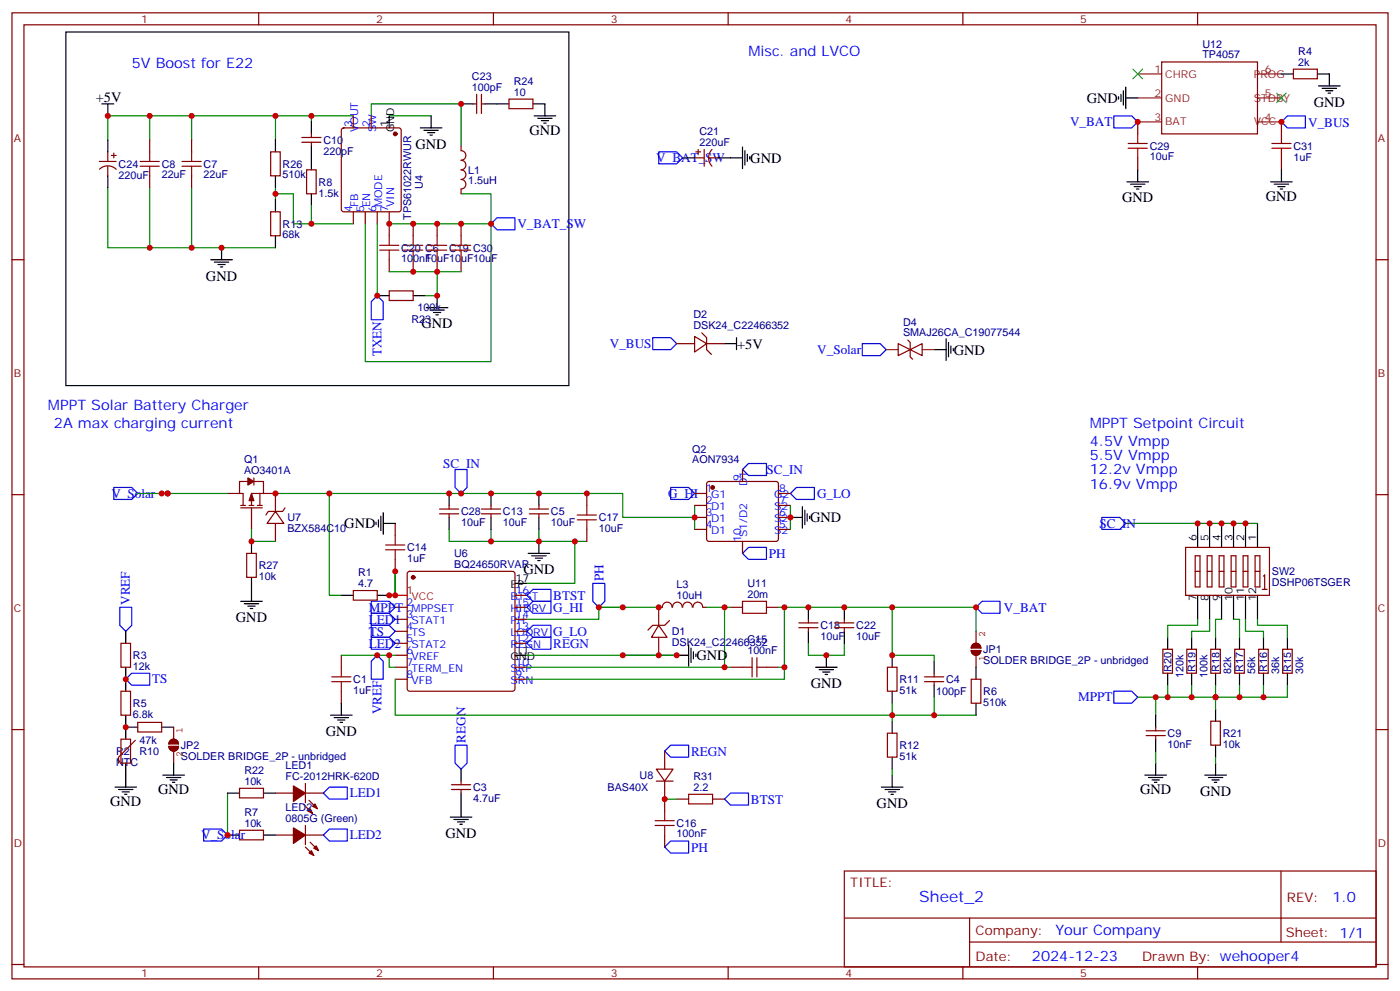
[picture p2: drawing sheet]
<svg xmlns="http://www.w3.org/2000/svg" width="412mm" height="292mm" viewBox="0 0 412 292" stroke-linecap="round" stroke-linejoin="round" font-family="sans-serif">
<g fill="none" stroke="#870000" stroke-width=".35">
<path d="M3.5 3.8h405.4v284.3h-405.4zM7.1 7.3h398.2v277.3h-398.2zM76.2 3.8v3.5M145.3 3.8v3.5M214.5 3.8v3.5M283.6 3.8v3.5M342.2 18.2h28.2v21.2h-28.2zM352.8 3.8v3.5M91.7 39.4v1.1M100.8 37.8l.4-.2h16.3l.5 .2 .2 .5v23.3l-.3 .5-.4 .2h-16.3l-.5-.2-.2-.5v-23.3zM104.1 34.1v3.5M109.4 34.1v3.5"/>
<path d="M139.3 30.6h1.1M140.4 27.8v5.6M141.8 27.8v5.6M141.8 30.6h1.1M149.9 29.2h7.1v2.8h-7.1zM335.1 35.9v3.5M377.5 35.9v3.5M381 20.4h7.1v2.8h-7.1zM29.3 47.5h4.9M29.3 49.8a3.5 3.5 0 0 1 4.9 0M31.7 44.7v2.8M31.7 48.9v2.9"/>
<path d="M32.8 45.8h1.4M33.5 45v1.5M44.1 41.2v3.5M44.1 51.8v3.5M56.4 41.2v3.5M56.4 51.8v3.5M79.7 44.7h2.8v7.1h-2.8zM88.9 41.9h5.6M88.9 40.5h5.6M90.3 50h2.8v7h-2.8zM91.7 41.9v1M135.8 42.9v1.4a1.41 1.41 0 0 1 1.4 1.5 1.41 1.41 0 0 1-1.4 1.4 1.41 1.41 0 0 1 1.4 1.4 1.41 1.41 0 0 1-1.4 1.4 1.41 1.41 0 0 1 1.4 1.4 1.41 1.41 0 0 1-1.4 1.4 1.41 1.41 0 0 1 1.4 1.4 1.41 1.41 0 0 1-1.4 1.4v1.4"/>
<path d="M204.6 46.5h2.8M205 44.7h1.4M205.7 44v1.4M207.4 44v4.9M208.8 46.5h2.9M209.7 44a3.5 3.5 0 0 0 0 4.9M335.1 46.5v3.5M377.5 46.5v3.5M3.5 76.4h3.6M79.7 62.3h2.8v7.1h-2.8zM104.1 62.3v3.6M107.6 62.3v3.6"/>
<path d="M111.1 62.3v3.6M114.7 62.3v7.1M114.7 76.4v3.6M121.7 65.9v3.5M121.7 76.4v3.6M128.8 65.9v3.5M128.8 76.4v3.6M135.8 65.9v3.5M135.8 76.4v3.6M405.3 76.4h3.6M114.7 85.6h7v2.8h-7zM204.6 99l3.5 2.1-3.5 2.5z"/>
<path d="M206.7 98l1.4 1.4v3.5l1.4 1.4M199.3 101.1h5.3M208.1 101.1h5.3M264.6 101.1l3.5 1.8-3.5 1.8zM267.4 100.1l.7 .7v4.2l.7 .7M268.1 102.9l3.5-1.8v3.6zM218.7 138.2v3.5M3.5 145.6h3.6M67 145.2h3.6M70.9 149.5h6.4M70.9 148.8h1.4M73 141.7h-2.4v3.5h1v3.6"/>
<path d="M73.4 148.8h1.4M74.1 149.5v6.3M74.8 141.7h2.8v3.5M74.8 140.7v2.1M75.8 148.8h1.5M76.6 145.2v3.6M77.6 145.2h-3.5v3.6M77.6 145.2h3.5v5.3M81.1 150.5l2.5 3.6h-4.9zM81.1 154.1v5.2M84 149.5l-.7 1h-4.3l-.7 1.1M116.4 154.1v3.5"/>
<path d="M129.5 151.2h5.6M129.5 149.8h5.6M132.3 148.8v1M132.3 151.2v1.1M141.8 151.2h5.7M141.8 149.8h5.7M144.6 148.8v1M144.6 151.2v1.1M155.9 151.2h5.7M155.9 149.8h5.7M158.7 148.8v1M158.7 151.2v1.1"/>
<path d="M172.9 145.2v3.6M172.9 155.8v3.5M204.6 148.8h3.5M204.6 145.2h3.5M204.6 152.3h3.5M204.6 155.8h3.5M208.4 141.9l.4-.2h19.8l.5 .2 .2 .5v16.2l-.2 .5-.5 .2h-19.8l-.5-.2-.2-.5v-16.2zM218.7 159.3v3.6M229.3 148.8h3.5M229.3 145.2h3.5M229.3 152.3h3.5M229.3 155.8h3.5"/>
<path d="M405.3 145.6h3.6M72.7 162.9h2.8v7h-2.8zM104.1 173.8h7v2.8h-7zM116.4 178.8h3.5M116.4 164.6v3.6M120.2 168.4l.4-.2h30.4l.5 .2 .2 .5v33.8l-.2 .5-.5 .2h-30.4l-.4-.2-.3-.5v-33.8zM151.7 178.8h3.5M151.7 175.2h3.5M195.1 178.8h-1.1v5.2M195.1 178.7a1.41 1.41 0 0 1 1.4-1.5 1.41 1.41 0 0 1 1.4 1.5M198.1 178.7a1.41 1.41 0 0 1 1.4-1.5 1.41 1.41 0 0 1 1.4 1.5M201.1 178.7a1.41 1.41 0 0 1 1.4-1.5 1.41 1.41 0 0 1 1.4 1.5"/>
<path d="M204.2 178.7a1.41 1.41 0 0 1 1.4-1.5 1.41 1.41 0 0 1 1.4 1.5M207.1 178.8h1M215.2 178.8h3.5M225.8 178.8h3.5M349.2 161.1h24.7v14.1h-24.7zM352.1 163.6h1.4v9.2h-1.4zM352.1 168.2h1.4M355.6 163.6h1.4v9.2h-1.4zM355.6 168.2h1.4M359.1 163.6h1.4v9.2h-1.4zM359.1 168.2h1.4M362.7 163.6h1.4v9.2h-1.4z"/>
<path d="M362.7 168.2h1.4M366.2 163.6h1.4v9.2h-1.4zM366.2 168.2h1.4M369.7 163.6h1.4v9.2h-1.4zM369.7 168.2h1.4M371.8 173.5h1.4M372.2 169.6l.3-.4v4.3M35.6 189.3h2.9v7.1h-2.9zM100.5 192.9v3.5M116.4 182.3h3.5M116.4 185.8h3.5M116.4 189.3h3.5"/>
<path d="M116.4 192.9h3.5M116.4 196.4h3.5M116.4 199.9h3.5M151.7 182.3h3.5M151.7 185.8h3.5M151.7 189.3h3.5M151.7 196.4h3.5M151.7 199.9h3.5M194 184l2.5 3.6h-4.6zM194 187.6v5.3M197.2 182.6l-1.4 1.4h-3.5l-1.4 1.5M215.2 196.4h3.5"/>
<path d="M225.8 196.4h3.5M235.3 184.7h5.6M235.3 183.3h5.6M238.1 182.3v1M238.1 184.7v1.1M245.9 184.7h5.6M245.9 183.3h5.6M248.7 182.3v1M248.7 184.7v1.1M261.4 196.4h2.8v7h-2.8zM272.3 199.2h5.7M275.2 198.2v1"/>
<path d="M286.1 199.9h2.8v7.1h-2.8zM342.5 191.1h2.9v7.1h-2.9zM349.6 191.1h2.8v7.1h-2.8zM356.7 191.1h2.8v7.1h-2.8zM363.7 191.1h2.8v7.1h-2.8zM370.8 191.1h2.8v7.1h-2.8zM377.8 191.1h2.8v7.1h-2.8zM3.5 214.7h3.6M35.6 217.6h2.9v7h-2.9zM35.6 203.4h2.9v7.1h-2.9zM39.9 217.9l-5 4.9v1.8M40.6 212.6h7v2.8h-7z"/>
<path d="M100.5 203.4v3.6M261.4 215.8h2.8v7h-2.8zM272.3 200.6h5.7M275.2 200.6v1.1M337.6 216.5h5.7M337.6 215.1h5.7M340.4 214v1.1M340.4 216.5v1.1M356.7 212.3h2.8v7h-2.8zM405.3 214.7h3.6M70.6 232h7v2.8h-7zM81.1 233.4h5.3"/>
<path d="M89.6 237l2.5 2.4M90 233.4h5.2M90 230.6v5.7M91 235.5l2.5 2.5M133 232.4h5.6M133 231h5.6M135.8 229.9v1.1M135.8 232.4v1M193.3 226.4h5l-2.5 3.5zM193.3 229.9h5M195.8 221.1v5.3M195.8 229.9v8.8"/>
<path d="M199.3 235.2h3.5M209.9 235.2h3.5M70.6 244.4h7v2.8h-7zM81.1 245.8h5.3M90 243v5.6M90 245.8h5.2M90 249.3l2.4 2.5M91.4 247.9l2.4 2.5M195.8 245.8v3.5M248.7 256.4h156.6v28.2h-156.6zM377.3 256.4v20.9M248.7 270.2h156.5"/>
<path d="M285.6 277.3h119.6M285.6 270.2v14.1M3.5 283.9h3.6M76.2 284.6v3.5M145.3 284.6v3.5M214.5 284.6v3.5M283.6 284.6v3.5M352.8 284.6v3.5M405.3 283.9h3.6"/>
</g>
<g fill="none" stroke="#000" stroke-width=".35">
<path d="M19.4 9.4h148.2v104.1h-148.2zM30 30.6h3.5M31.7 30.6v3.5M91.7 35.9v3.5M114.7 34.1v3.5M123.8 37.6h6.4M124.9 38.3h4.2M125.9 39.1h2.2M126.6 39.8h.8M127 34.1v3.5M135.8 30.6h3.5M142.9 30.6h7"/>
<path d="M157 30.6h3.5v3.5M157.3 34.1h6.4M158.4 34.8h4.2M159.5 35.5h2.1M160.2 36.2h.7M329.5 28.5v.7M330.2 27.8v2.1M330.9 26.7v4.2M331.6 28.8h3.5M331.6 25.6v6.4M377.5 21.8h3.5M388.1 21.8h3.5v3.5"/>
<path d="M388.4 25.3h6.4M389.5 26h4.2M390.5 26.7h2.1M391.2 27.4h.7M31.7 41.2v3.5M31.7 51.8v3.5M81.1 41.2v3.5M81.1 51.8v3.5M81.1 58.8v3.5M91.7 42.9v7.1M91.7 57v3.6M201.1 46.5h3.5"/>
<path d="M211.7 46.5h7M218.7 43.3v6.3M219.4 44.3v4.3M220.1 45.4v2.1M220.8 46.1v.7M332 53.5h6.3M333 54.2h4.3M334.1 54.9h2.1M334.8 55.6h.7M335.1 50v3.5M374.3 53.5h6.3M375.4 54.2h4.2"/>
<path d="M376.4 54.9h2.1M377.1 55.6h.7M377.5 50v3.5M62.1 76.4h6.3M63.1 77.2h4.3M64.2 77.9h2.1M64.9 78.6h.7M65.3 72.9v3.5M81.1 69.4v3.5M111.1 87h3.6M121.7 87h3.5M125.6 90.6h6.3"/>
<path d="M126.6 91.3h4.3M127.7 92h2.1M128.4 92.7h.7M128.8 87v3.6M217 99.4v3.5M278.7 99.7v6.4M213.4 101.1h3.6M275.2 102.9h3.5M279.4 100.8v4.2M280.1 101.8v2.2M280.8 102.6v.7M74.1 159.3v3.6"/>
<path d="M110.8 153.7v.7M111.5 153v2.1M112.2 151.9v4.3M112.9 154.1h3.5M112.9 150.9v6.3M132.3 145.2v3.6M132.3 152.3v3.5M144.6 145.2v3.6M144.6 152.3v3.5M158.7 145.2v3.6M158.7 152.3v3.5M158.7 159.3v3.6"/>
<path d="M232.8 152.3h3.6M236.4 149.1v6.4M237.1 150.2v4.2M237.8 151.2v2.2M238.5 151.9v.7M352.8 154.1v7M356.3 154.1v7M359.8 154.1v7M363.4 154.1v7M366.9 154.1v7M370.4 154.1v7M70.9 177h6.4"/>
<path d="M72 177.7h4.2M73 178.4h2.1M73.7 179.1h.7M74.1 169.9v7.1M100.5 175.2h3.6M111.1 175.2h3.6M151.7 171.7h3.5M155.6 162.9h6.3M156.6 163.6h4.3M157.7 164.3h2.1M158.4 165h.7M238.1 178.8v3.5"/>
<path d="M248.7 178.8v3.5M352.8 175.2v7.1M356.3 175.2v7.1M359.8 175.2v7.1M363.4 175.2v7.1M366.9 175.2v7.1M370.4 175.2v7.1M37 185.8v3.5M37 196.4v7M151.7 192.9h3.5M199.3 192.9h3.5M202.8 189.7v6.3"/>
<path d="M203.6 190.7v4.3M204.3 191.8v2.1M205 192.5v.7M238.1 185.8v3.5M240.2 196.4h6.4M241.3 197.1h4.2M242.4 197.8h2.1M243.1 198.5h.7M243.4 192.9v3.5M248.7 185.8v3.5M262.8 192.9v3.5M275.2 194.6v3.6"/>
<path d="M287.5 196.4v3.5M344 187.6v3.5M344 198.2v3.5M351 187.6v3.5M351 198.2v3.5M358.1 187.6v3.5M358.1 198.2v3.5M365.1 187.6v3.5M365.1 198.2v3.5M372.2 187.6v3.5M372.2 198.2v3.5M379.2 187.6v3.5"/>
<path d="M379.2 198.2v3.5M37 210.5v7.1M37 214h3.6M47.6 214h3.6M97.4 210.5h6.3M98.4 211.2h4.3M99.5 211.9h2.1M100.2 212.6h.7M100.5 207v3.5M262.8 203.4v3.6M262.8 212.3v3.5M275.2 201.7v3.5"/>
<path d="M287.5 207v3.5M340.4 210.5v3.5M340.4 217.6v3.5M358.1 208.7v3.6M358.1 219.3v3.5M33.9 231.7h6.3M34.9 232.4h4.3M36 233.1h2.1M36.7 233.8h.7M37 224.6v7.1M48 228.1h6.3M49 228.8h4.3"/>
<path d="M50.1 229.6h2.1M50.8 230.3h.7M51.2 224.6v3.5M67 233.4h3.6M77.6 233.4h3.5M135.8 226.4v3.5M135.8 233.4v7.1M259.6 231.7h6.4M260.7 232.4h4.2M261.8 233.1h2.1M262.5 233.8h.7M262.8 222.8v3.6"/>
<path d="M262.8 228.1v3.6M337.3 228.1h6.3M338.3 228.8h4.2M339.4 229.6h2.1M340.1 230.3h.7M340.4 224.6v3.5M354.9 228.1h6.3M356 228.8h4.2M357 229.6h2.1M357.7 230.3h.7M358.1 224.6v3.5M67 245.8h3.6"/>
<path d="M77.6 245.8h3.5M132.6 240.5h6.4M133.7 241.2h4.2M134.8 241.9h2.1M135.5 242.6h.7"/>
</g>
<g fill="none" stroke="#00f" stroke-width=".35">
<path d="M328.1 34.1h5.3l1.7 1.8-1.7 1.7h-5.3zM377.5 35.9l1.7-1.8h5.3v3.5h-5.3zM194 44.7h5.3l1.8 1.8-1.8 1.7h-5.3zM144.6 65.9l1.8-1.8h5.3v3.5h-5.3zM111.1 87l1.8 1.8v5.3h-3.5v-5.3zM192.3 99.4h5.3l1.7 1.7-1.7 1.8h-5.3zM254 101.1h5.3l1.8 1.8-1.8 1.8h-5.3zM134.1 138.2h3.5v5.3l-1.8 1.7-1.7-1.7zM218.7 138.2l1.8-1.8h5.3v3.5h-5.3zM33.5 143.5h5.3l1.8 1.7-1.8 1.8h-5.3zM197.6 143.5h5.2l1.8 1.7-1.8 1.8h-5.2zM232.8 145.2l1.8-1.7h5.3v3.5h-5.3z"/>
<path d="M324.6 152.3h5.2l1.8 1.8-1.8 1.7h-5.2zM35.3 178.8h3.5v5.2l-1.8 1.8-1.7-1.8zM109.4 177h5.3l1.7 1.8-1.7 1.7h-5.3zM155.2 178.8l1.8-1.8h5.3v3.5h-5.3zM157 173.5h5.3v3.5h-5.3l-1.8-1.8zM174.6 171.7h3.6v5.3l-1.8 1.8-1.8-1.8zM218.7 162.9l1.8-1.8h5.3v3.5h-5.3zM287.5 178.8l1.8-1.8h5.3v3.5h-5.3zM37 199.9l1.8-1.7h5.3v3.5h-5.3zM109.4 184h5.3l1.7 1.8-1.7 1.8h-5.3zM109.4 180.5h5.3l1.7 1.8-1.7 1.7h-5.3zM109.4 187.6h5.3l1.7 1.7-1.7 1.8h-5.3z"/>
<path d="M111.1 192.9l1.8 1.7v5.3h-3.5v-5.3zM155.2 189.3l1.8-1.7h5.3v3.5h-5.3zM155.2 185.8l1.8-1.8h5.3v3.6h-5.3zM134.1 219.3h3.5v5.3l-1.8 1.8-1.7-1.8zM328.1 203.4h5.3l1.7 1.8-1.7 1.8h-5.3zM95.2 233.4l1.8-1.7h5.3v3.5h-5.3zM195.8 221.1l1.8-1.8h5.2v3.5h-5.2zM213.4 235.2l1.8-1.8h5.3v3.6h-5.3zM60 244h5.3l1.7 1.8-1.7 1.7h-5.3zM95.2 245.8l1.8-1.8h5.3v3.5h-5.3zM195.8 249.3l1.8-1.8h5.2v3.6h-5.2z"/>
</g>
<g fill="none" stroke="#008700" stroke-width=".35">
<path d="M44.1 34.1v7.1M56.4 34.1v7.1M81.1 34.1h-49.4v7.1M91.7 34.1v1.8M104.1 34.1h-23v7.1M109.4 34.1v-3.5h26.4v12.3M114.7 34.1h12.3M31.7 55.3v17.6h49.4M44.1 55.3v17.6M56.4 55.3v17.6M81.1 57h5.3v8.9h17.7M81.1 55.3v3.5"/>
<path d="M135.8 57h8.8v8.9h-29.9M91.7 60.6v5.3M107.6 65.9v40.5h37v-40.5M111.1 65.9v21.1M114.7 80h14.1v7h-3.6M128.8 80h7M40.6 145.2h26.4M74.1 155.8v3.5h7M81.1 145.2h15.9v30h3.5M97 145.2h86.4v7.1h21.2M132.3 155.8v3.5h12.3M144.6 155.8v3.5h14.1"/>
<path d="M158.7 155.8v3.5M158.7 159.3h10.6M172.9 159.3h-3.6v12.4h-14.1M204.6 148.8v7M232.8 148.8v7M331.6 154.1h38.8M114.7 175.2h1.7v-7v7M176.4 178.8h17.6M183.4 178.8h-7v3.5h-21.2M208.1 178.8h7.1M213.4 178.8v17.6h-58.2M229.3 178.8h1.8v21.1h-75.9"/>
<path d="M231.1 178.8h31.7v14.1h12.4v1.7M262.8 178.8h24.7v7M100.5 192.9h15.9M114.7 192.9v3.5h1.7M116.4 199.9v10.6h146.4v-3.5M155.2 192.9h44.1M213.4 196.4h1.8M229.3 196.4h1.8M238.1 189.3v3.6h10.6v-3.6M352.8 182.3v1.7h-8.8v3.6M356.3 182.3v3.5h-5.3v1.8M359.8 182.3h-1.7v5.3"/>
<path d="M363.4 182.3h1.7v5.3M366.9 182.3v3.5h5.3v1.8M370.4 182.3v1.7h8.8v3.6M275.2 205.2v5.3h-12.4v1.8M275.2 210.5h12.3M340.4 205.2v5.3M344 201.7v3.5M351 201.7v3.5M358.1 201.7v7M365.1 201.7v3.5M372.2 201.7v3.5M379.2 201.7v3.5h-44.1"/>
<path d="M67 233.4v12.4M195.8 235.2h3.5M262.8 226.4v1.7M340.4 221.1v3.5M358.1 222.8v1.8"/>
</g>
<g fill="none" stroke="#a10000" stroke-width=".35">
<path d="M335.1 39.4v2.8M377.5 39.4v2.8M41.3 47.5h5.6M41.3 48.9h5.6M44.1 44.7v2.8M44.1 48.9v2.9M53.6 47.5h5.7M53.6 48.9h5.7M56.4 44.7v2.8M56.4 48.9v2.9M332.3 43.6h5.7M332.3 42.2h5.7"/>
<path d="M335.1 43.6v2.9M374.6 43.6h5.7M374.6 42.2h5.7M377.5 43.6v2.9M111.8 73.6h5.7M111.8 72.2h5.7M114.7 69.4v2.8M114.7 73.6v2.8M118.9 73.6h5.6M118.9 72.2h5.6M121.7 69.4v2.8M121.7 73.6v2.8"/>
<path d="M125.9 73.6h5.7M125.9 72.2h5.7M128.8 69.4v2.8M128.8 73.6v2.8M133 73.6h5.6M133 72.2h5.6M135.8 69.4v2.8M135.8 73.6v2.8M116.4 157.6v2.8M170 153h5.7M170 151.6h5.7M172.9 148.8v2.8"/>
<path d="M172.9 153v2.8M113.6 160.4h5.6M113.6 161.8h5.6M116.4 161.8v2.8M218.7 177h7.1v3.5h-7.1zM97.7 199.2h5.7M100.5 196.4v2.8M218.7 196.4h2.8M221.5 193.6v5.6M223 196.4h2.8M223 193.6v5.6M97.7 200.6h5.7"/>
<path d="M100.5 200.6v2.8M195.8 238.7v2.8M202.8 233.8h7.1v2.8h-7.1zM193 243h5.6M193 241.5h5.6M195.8 243v2.8"/>
</g>
<g fill="#870000" stroke="#870000" stroke-width=".35">
<path d="M74.1 145.2l.7 2.2h-1.4z"/>
<path d="M73 140.7l1.8 1-1.8 1.1z"/>
<path d="M92.1 237.3l.7-.7 .7 1.4z"/>
<path d="M91.4 238l.7 1.4-1.4-.7z"/>
<path d="M86.4 231.3l3.6 2.1-3.6 2.5z"/>
<path d="M92.4 249.7l.7-.7 .7 1.4z"/>
<path d="M91 251.1l.7-.7 .7 1.4z"/>
<path d="M86.4 243.7l3.6 2.1-3.6 2.4z"/>
<circle cx="116.4" cy="39.4" r=".53"/>
<circle cx="121.7" cy="169.9" r=".53"/>
<circle cx="209.9" cy="143.5" r=".53"/>
</g>
<path d="M116.4 175.2h3.5" fill="none" stroke="#f00" stroke-width=".35"/>
<g fill="#850000" stroke="#850000" stroke-width=".35">
<path d="M286.1 191.5h2.8a1.41 1.41 0 0 1-1.4 1.4 1.41 1.41 0 0 1-1.4-1.4z"/>
<path d="M286.7 189.6a1.41 1.41 0 0 1 1.5-.1 1.41 1.41 0 0 1 .7 1.2h-2.8z"/>
<path d="M50.3 217.8a1.41 1.41 0 0 1 1.5-.1 1.41 1.41 0 0 1 .8 1.3h-2.9z"/>
<path d="M49.7 219.7h2.9a1.41 1.41 0 0 1-1.4 1.4 1.41 1.41 0 0 1-1.5-1.4z"/>
</g>
<path d="M286.1 191.5h2.8a1.41 1.41 0 0 1-1.4 1.4 1.41 1.41 0 0 1-1.4-1.4zM286.7 189.6a1.41 1.41 0 0 1 1.5-.1 1.41 1.41 0 0 1 .7 1.2h-2.8zM287.5 185.8v3.5M287.5 192.9v3.5M49.7 219.7h2.9a1.41 1.41 0 0 1-1.4 1.4 1.41 1.41 0 0 1-1.5-1.4zM50.3 217.8a1.41 1.41 0 0 1 1.5-.1 1.41 1.41 0 0 1 .8 1.3h-2.9zM51.2 214v3.6M51.2 221.1v3.5" fill="none" stroke="#850000" stroke-width=".35"/>
<path d="M335.1 21.8h7.1M335.1 28.8h7.1M335.1 35.9h7.1M370.4 21.8h7.1M370.4 28.8h7.1M370.4 35.9h7.1M261.1 102.9h3.5M271.6 102.9h3.6" fill="none" stroke="#8c2424" stroke-width=".35"/>
<path d="M333.7 20.4l2.8 2.8M336.5 20.4l-2.8 2.8M376.1 27.4l2.8 2.8M378.9 27.4l-2.8 2.8" fill="none" stroke="#3c3" stroke-width=".35"/>
<g fill="#c00">
<circle cx="44.1" cy="72.9" r=".88"/>
<circle cx="56.4" cy="72.9" r=".88"/>
<circle cx="56.4" cy="34.1" r=".88"/>
<circle cx="44.1" cy="34.1" r=".88"/>
<circle cx="31.8" cy="34.1" r=".88"/>
<circle cx="81.1" cy="34.1" r=".88"/>
<circle cx="81.1" cy="57" r=".88"/>
<circle cx="65.3" cy="72.9" r=".88"/>
<circle cx="91.7" cy="34.1" r=".88"/>
<circle cx="213.4" cy="178.8" r=".88"/>
<circle cx="176.4" cy="178.8" r=".88"/>
<circle cx="213.4" cy="196.4" r=".88"/>
<circle cx="116.4" cy="175.2" r=".88"/>
<circle cx="231.1" cy="196.4" r=".88"/>
<circle cx="231.1" cy="178.8" r=".88"/>
<circle cx="243.4" cy="192.9" r=".88"/>
<circle cx="262.8" cy="210.5" r=".88"/>
<circle cx="262.8" cy="192.9" r=".88"/>
<circle cx="262.8" cy="178.8" r=".88"/>
<circle cx="116.4" cy="168.2" r=".88"/>
<circle cx="352.8" cy="154.1" r=".88"/>
<circle cx="356.3" cy="154.1" r=".88"/>
<circle cx="359.8" cy="154.1" r=".88"/>
<circle cx="363.4" cy="154.1" r=".88"/>
<circle cx="366.9" cy="154.1" r=".88"/>
<circle cx="344" cy="205.2" r=".88"/>
<circle cx="351" cy="205.2" r=".88"/>
<circle cx="358.1" cy="205.2" r=".88"/>
<circle cx="365.1" cy="205.2" r=".88"/>
<circle cx="372.2" cy="205.2" r=".88"/>
<circle cx="183.4" cy="192.9" r=".88"/>
<circle cx="158.8" cy="159.3" r=".88"/>
<circle cx="169.3" cy="159.3" r=".88"/>
<circle cx="91.7" cy="65.9" r=".88"/>
<circle cx="128.8" cy="65.9" r=".88"/>
<circle cx="121.7" cy="65.9" r=".88"/>
<circle cx="114.7" cy="65.9" r=".88"/>
<circle cx="199.3" cy="192.9" r=".88"/>
<circle cx="128.8" cy="87" r=".88"/>
<circle cx="121.7" cy="80" r=".88"/>
<circle cx="128.8" cy="80" r=".88"/>
<circle cx="111.1" cy="87" r=".88"/>
<circle cx="135.8" cy="30.6" r=".88"/>
<circle cx="81.1" cy="145.2" r=".88"/>
<circle cx="144.6" cy="65.9" r=".88"/>
<circle cx="135.8" cy="65.9" r=".88"/>
<circle cx="144.6" cy="159.3" r=".88"/>
<circle cx="275.2" cy="210.5" r=".88"/>
<circle cx="287.5" cy="178.8" r=".88"/>
<circle cx="194" cy="192.9" r=".88"/>
<circle cx="47.6" cy="145.2" r=".88"/>
<circle cx="238.1" cy="178.8" r=".88"/>
<circle cx="248.7" cy="178.8" r=".88"/>
<circle cx="204.6" cy="152.3" r=".88"/>
<circle cx="158.8" cy="145.2" r=".88"/>
<circle cx="144.6" cy="145.2" r=".88"/>
<circle cx="132.3" cy="145.2" r=".88"/>
<circle cx="172.9" cy="145.2" r=".88"/>
<circle cx="135.8" cy="145.2" r=".88"/>
<circle cx="194" cy="178.8" r=".88"/>
<circle cx="183.4" cy="178.8" r=".88"/>
<circle cx="114.7" cy="175.2" r=".88"/>
<circle cx="335.1" cy="35.9" r=".88"/>
<circle cx="377.5" cy="35.9" r=".88"/>
<circle cx="37" cy="199.9" r=".88"/>
<circle cx="37" cy="214" r=".88"/>
<circle cx="49.4" cy="145.2" r=".88"/>
<circle cx="97" cy="145.2" r=".88"/>
<circle cx="67" cy="245.8" r=".88"/>
<circle cx="340.4" cy="205.2" r=".88"/>
<circle cx="74.1" cy="159.3" r=".88"/>
<circle cx="232.8" cy="152.3" r=".88"/>
<circle cx="114.7" cy="192.9" r=".88"/>
<circle cx="111.1" cy="192.9" r=".88"/>
<circle cx="195.8" cy="235.2" r=".88"/>
</g>
<text font-size="4.6" fill="#00f" x="270.8" y="265.4">Sheet_2</text>
<g font-size="4.2" fill="#00f">
<text x="220.5" y="16.5">Misc. and LVCO</text>
<text x="38.8" y="20">5V Boost for E22</text>
<text x="14.1" y="120.5">MPPT Solar Battery Charger</text>
<text x="15.9" y="125.8">2A max charging current</text>
<text x="321" y="125.8">MPPT Setpoint Circuit</text>
<text x="321" y="131.1">4.5V Vmpp</text>
<text x="321" y="135.4">5.5V Vmpp</text>
<text x="321" y="139.6">12.2v Vmpp</text>
<text x="321" y="143.8">16.9v Vmpp</text>
<text x="392.5" y="265.6">1.0</text>
<text x="310.9" y="275.2">Your Company</text>
<text x="304" y="283">2024-12-23</text>
</g>
<g font-size="4.2">
<text x="28.2" y="29.9">+5V</text>
<text x="320.1" y="30.2">GND</text>
<text x="387" y="31.4">GND</text>
<text x="155.9" y="39.8">GND</text>
<text x="122.4" y="43.8">GND</text>
<text x="221" y="47.9">GND</text>
<text x="330.6" y="59.6">GND</text>
<text x="372.9" y="59.2">GND</text>
<text x="60.7" y="82.6">GND</text>
<text x="124.2" y="96.7">GND</text>
<text x="217.1" y="102.6">+5V</text>
<text x="281" y="104.4">GND</text>
<text x="101.4" y="155.5">GND</text>
<text x="238.7" y="153.7">GND</text>
<text x="154.2" y="168.9">GND</text>
<text x="69.5" y="183">GND</text>
<text x="205.1" y="194.3">GND</text>
<text x="238.8" y="202.5">GND</text>
<text x="96" y="216.5">GND</text>
<text x="46.6" y="233.8">GND</text>
<text x="335.8" y="233.8">GND</text>
<text x="32.5" y="237.3">GND</text>
<text x="258.2" y="237.7">GND</text>
<text x="353.5" y="234.2">GND</text>
<text x="131.2" y="246.5">GND</text>
</g>
<g font-size="3.9" fill="#00f">
<text x="315.2" y="37.1">V_BAT</text>
<text x="385.4" y="37.3">V_BUS</text>
<text x="193.3" y="47.7">V_BAT_SW</text>
<text x="152.4" y="67">V_BAT_SW</text>
<text x="112.4" y="104.8" transform="rotate(-90 112.4 104.8)">TXEN</text>
<text x="179.6" y="102.3">V_BUS</text>
<text x="240.7" y="104.2">V_Solar</text>
<text x="130.6" y="137.7">SC_IN</text>
<text x="225.8" y="139.4">SC_IN</text>
<text x="32.8" y="146.5">V_Solar</text>
<text x="196.8" y="146.5">G_HI</text>
<text x="240.7" y="146.6">G_LO</text>
<text x="323.8" y="155.3">SC_IN</text>
<text x="226.5" y="164.2">PH</text>
<text x="177.7" y="171" transform="rotate(-90 177.7 171)">PH</text>
<text x="38.3" y="178" transform="rotate(-90 38.3 178)">VREF</text>
<text x="163" y="176.5">BTST</text>
<text x="108.7" y="180">MPPT</text>
<text x="108.7" y="183.6">LED1</text>
<text x="163" y="180">G_HI</text>
<text x="295.7" y="180.1">V_BAT</text>
<text x="108.7" y="187.1">TS</text>
<text x="108.7" y="190.6">LED2</text>
<text x="163" y="190.6">REGN</text>
<text x="163" y="187.1">G_LO</text>
<text x="44.8" y="201.1">TS</text>
<text x="317.5" y="206.4">MPPT</text>
<text x="112.4" y="210.2" transform="rotate(-90 112.4 210.2)">VREF</text>
<text x="137.1" y="218.6" transform="rotate(-90 137.1 218.6)">REGN</text>
<text x="203.6" y="222.4">REGN</text>
<text x="103" y="234.6">LED1</text>
<text x="221.2" y="236.5">BTST</text>
<text x="59.3" y="247.1">V_Solar</text>
<text x="103" y="247">LED2</text>
<text x="203.6" y="250.7">PH</text>
</g>
<g font-size="3.9" fill="#800">
<text x="250.5" y="260.9">TITLE:</text>
<text x="379.1" y="265.6">REV:</text>
<text x="287.4" y="275.1">Company:</text>
<text x="378.7" y="275.8">Sheet: 1/1</text>
<text x="287.4" y="282.8">Date:</text>
<text x="336.4" y="282.9">Drawn By: wehooper4</text>
</g>
<g font-size="3.2" fill="#800">
<text x="41.6" y="6.8">1</text>
<text x="110.8" y="6.8">2</text>
<text x="179.9" y="6.8">3</text>
<text x="249.1" y="6.8">4</text>
<text x="318.2" y="6.8">5</text>
<text x="4.1" y="41.9">A</text>
<text x="405.9" y="41.9">A</text>
<text x="4.1" y="111">B</text>
<text x="405.9" y="111">B</text>
<text x="4.1" y="180.2">C</text>
<text x="405.9" y="180.2">C</text>
<text x="4.1" y="249.3">D</text>
<text x="405.9" y="249.3">D</text>
<text x="41.6" y="287.6">1</text>
<text x="110.8" y="287.6">2</text>
<text x="179.9" y="287.6">3</text>
<text x="249.1" y="287.6">4</text>
<text x="318.2" y="287.6">5</text>
</g>
<g font-size="3.2" fill="#000080">
<text x="354.2" y="17.1">TP4057</text>
<text x="354.2" y="14.1">U12</text>
<text x="382.4" y="16.1">R4</text>
<text x="139" y="23.6">C23</text>
<text x="382.4" y="19.3">2k</text>
<text x="139" y="26.7">100pF</text>
<text x="151.4" y="28.1">10</text>
<text x="151.4" y="25">R24</text>
<text x="206" y="39.7">C21</text>
<text x="95.2" y="45.5">220pF</text>
<text x="95.2" y="42.3">C10</text>
<text x="206" y="42.9">220uF</text>
<text x="338.7" y="47.2">10uF</text>
<text x="338.7" y="44.1">C29</text>
<text x="381" y="47.3">1uF</text>
<text x="381" y="44.1">C31</text>
<text x="34.9" y="52.6">220uF</text>
<text x="34.9" y="49.4">C24</text>
<text x="47.6" y="52.5">22uF</text>
<text x="47.6" y="49.3">C8</text>
<text x="60" y="52.5">22uF</text>
<text x="60" y="49.3">C7</text>
<text x="83.3" y="52.5">510k</text>
<text x="83.3" y="49.4">R26</text>
<text x="137.9" y="51.2">L1</text>
<text x="93.8" y="57.8">1.5k</text>
<text x="93.8" y="54.7">R8</text>
<text x="124.6" y="55.6" transform="rotate(-90 124.6 55.6)">U4</text>
<text x="137.9" y="54.3">1.5uH</text>
<text x="121.1" y="64.6" transform="rotate(-90 121.1 64.6)">TPS61022RWUR</text>
<text x="83.3" y="70.2">68k</text>
<text x="83.3" y="67">R13</text>
<text x="118.2" y="77.2">100nF</text>
<text x="118.2" y="74.1">C20 C6</text>
<text x="125.2" y="77.2">10uF10uF10uF</text>
<text x="132.3" y="74">C19 C30</text>
<text x="121.2" y="95.2">R23</text>
<text x="123" y="91.7">100k</text>
<text x="204.3" y="93.7">D2</text>
<text x="266" y="95.8">D4</text>
<text x="204.3" y="96.9">DSK24_C22466352</text>
<text x="266" y="99">SMAJ26CA_C19077544</text>
<text x="71.9" y="136.4">Q1</text>
<text x="203.9" y="136.4">AON7934</text>
<text x="203.9" y="133.2">Q2</text>
<text x="71.9" y="139.6">AO3401A</text>
<text x="84.7" y="153.4">U7</text>
<text x="135.8" y="154.9">10uF</text>
<text x="135.8" y="151.7">C28</text>
<text x="148.2" y="154.9">10uF</text>
<text x="148.2" y="151.7">C13</text>
<text x="162.3" y="154.9">10uF</text>
<text x="162.3" y="151.7">C5</text>
<text x="176.4" y="153.5">C17</text>
<text x="84.7" y="156.6">BZX584C10</text>
<text x="176.4" y="156.6">10uF</text>
<text x="76.2" y="167.5">R27</text>
<text x="119.9" y="165.4">1uF</text>
<text x="119.9" y="162.2">C14</text>
<text x="133.8" y="167.1">BQ24650RVAR</text>
<text x="133.8" y="164">U6</text>
<text x="76.2" y="170.7">10k</text>
<text x="105.5" y="172.8">4.7</text>
<text x="105.5" y="169.5">R1</text>
<text x="199.3" y="173">L3</text>
<text x="220.1" y="172.8">U11</text>
<text x="374.6" y="172.5">DSHP06TSGER</text>
<text x="374.6" y="169.3">SW2</text>
<text x="199.3" y="176.2">10uH</text>
<text x="220.1" y="175.9">20m</text>
<text x="241.7" y="185.2">C18</text>
<text x="252.2" y="185.2">C22</text>
<text x="197.9" y="190.1">DSK24_C22466352</text>
<text x="197.9" y="186.9">D1</text>
<text x="220.1" y="189.3">C15</text>
<text x="241.7" y="188.4">10uF</text>
<text x="252.2" y="188.4">10uF</text>
<text x="39.2" y="197.2">12k</text>
<text x="39.2" y="194">R3</text>
<text x="220.1" y="192.5">100nF</text>
<text x="289.6" y="195.4">SOLDER BRIDGE_2P - unbridged</text>
<text x="289.6" y="192.2">JP1</text>
<text x="345.1" y="197.6" transform="rotate(-90 345.1 197.6)">R20</text>
<text x="352.1" y="197.6" transform="rotate(-90 352.1 197.6)">R19</text>
<text x="359.2" y="197.6" transform="rotate(-90 359.2 197.6)">R18</text>
<text x="366.2" y="197.6" transform="rotate(-90 366.2 197.6)">R17</text>
<text x="373.3" y="197.6" transform="rotate(-90 373.3 197.6)">R16</text>
<text x="380.4" y="197.6" transform="rotate(-90 380.4 197.6)">R15</text>
<text x="104.1" y="201.1">C1</text>
<text x="264.9" y="201.1">R11</text>
<text x="278.7" y="201.1">C4</text>
<text x="348.6" y="199.4" transform="rotate(-90 348.6 199.4)">120k</text>
<text x="355.7" y="199.4" transform="rotate(-90 355.7 199.4)">100k</text>
<text x="362.7" y="198.5" transform="rotate(-90 362.7 198.5)">82k</text>
<text x="369.8" y="198.5" transform="rotate(-90 369.8 198.5)">56k</text>
<text x="376.8" y="198.5" transform="rotate(-90 376.8 198.5)">36k</text>
<text x="383.9" y="198.5" transform="rotate(-90 383.9 198.5)">30k</text>
<text x="39.2" y="208.1">R5</text>
<text x="104.1" y="204.2">1uF</text>
<text x="264.9" y="204.2">51k</text>
<text x="275.8" y="204.6">100pF</text>
<text x="289.6" y="207.8">510k</text>
<text x="289.6" y="204.6">R6</text>
<text x="39.2" y="211.3">6.8k</text>
<text x="41.1" y="219">47k</text>
<text x="53.3" y="220.5">JP2</text>
<text x="264.9" y="220.5">R12</text>
<text x="344" y="220.1">10nF</text>
<text x="344" y="217">C9</text>
<text x="360.2" y="220.1">10k</text>
<text x="360.2" y="217">R21</text>
<text x="34.2" y="225.4">NTC</text>
<text x="34.2" y="222.2">R2</text>
<text x="41.1" y="222.1">R10</text>
<text x="53.3" y="223.7">SOLDER BRIDGE_2P - unbridged</text>
<text x="72" y="227.8">R22</text>
<text x="84.1" y="226.4">LED1</text>
<text x="264.9" y="223.6">51k</text>
<text x="72" y="231">10k</text>
<text x="84.1" y="229.6">FC-2012HRK-620D</text>
<text x="139.3" y="232.8">C3</text>
<text x="179" y="232.8">BAS40X</text>
<text x="188.4" y="229.3">U8</text>
<text x="204.3" y="232.7">2.2</text>
<text x="204.3" y="229.6">R31</text>
<text x="84.1" y="238.7">LED2</text>
<text x="139.3" y="235.9">4.7uF</text>
<text x="72" y="243.3">10k</text>
<text x="72" y="240.1">R7</text>
<text x="84.1" y="241.9">0805G (Green)</text>
<text x="199.3" y="243.4">C16</text>
<text x="199.3" y="246.5">100nF</text>
</g>
<g font-size="3.2" fill="#8d2323">
<text x="340.1" y="21.4">1</text>
<text x="343.3" y="22.8">CHRG</text>
<text x="369.4" y="22.8">PROG</text>
<text x="372.5" y="21.4">6</text>
<text x="340.1" y="28.5">2</text>
<text x="343.3" y="29.9">GND</text>
<text x="369.4" y="29.9">STDBY</text>
<text x="372.5" y="28.5">5</text>
<text x="340.1" y="35.5">3</text>
<text x="372.5" y="35.5">4</text>
<text x="343.3" y="36.9">BAT</text>
<text x="369.4" y="36.9">VCC</text>
</g>
<g font-size="3.2" fill="#00f">
<text x="103.7" y="37.5" transform="rotate(-90 103.7 37.5)">3</text>
<text x="105.5" y="38.9" transform="rotate(-90 105.5 38.9)">VOUT</text>
<text x="109" y="37.5" transform="rotate(-90 109 37.5)">2</text>
<text x="110.8" y="38.9" transform="rotate(-90 110.8 38.9)">SW</text>
<text x="103.7" y="62.5" transform="rotate(-90 103.7 62.5)">4</text>
<text x="105.5" y="61" transform="rotate(-90 105.5 61)">FB</text>
<text x="107.2" y="62.5" transform="rotate(-90 107.2 62.5)">5</text>
<text x="109" y="61" transform="rotate(-90 109 61)">EN</text>
<text x="110.8" y="62.5" transform="rotate(-90 110.8 62.5)">6</text>
<text x="112.5" y="61" transform="rotate(-90 112.5 61)">MODE</text>
<text x="114.3" y="62.5" transform="rotate(-90 114.3 62.5)">7</text>
<text x="116.1" y="61" transform="rotate(-90 116.1 61)">VIN</text>
<text x="218.4" y="141.5" transform="rotate(-90 218.4 141.5)">9</text>
<text x="220.1" y="143" transform="rotate(-90 220.1 143)">D1</text>
<text x="208" y="144.9">1</text>
<text x="208" y="148.4">2</text>
<text x="209.4" y="146.6">G1</text>
<text x="228" y="146.6">G2</text>
<text x="229.5" y="148.4">7</text>
<text x="229.5" y="144.9">8</text>
<text x="208" y="151.9">3</text>
<text x="208" y="155.5">4</text>
<text x="209.4" y="150.2">D1</text>
<text x="209.4" y="153.7">D1</text>
<text x="228" y="153.7">S2</text>
<text x="228" y="150.2">S2</text>
<text x="229.5" y="155.5">5</text>
<text x="229.5" y="151.9">6</text>
<text x="209.4" y="157.2">D1</text>
<text x="218.4" y="159.5" transform="rotate(-90 218.4 159.5)">10</text>
<text x="220.1" y="158" transform="rotate(-90 220.1 158)">S1/D2</text>
<text x="228" y="157.2">S2</text>
<text x="119.8" y="178.4">2</text>
<text x="150.4" y="176.6">BTST</text>
<text x="151.9" y="178.4">15</text>
<text x="151.9" y="174.9">16</text>
<text x="119.8" y="181.9">3</text>
<text x="119.8" y="185.5">4</text>
<text x="121.2" y="180.2">MPPSET</text>
<text x="121.2" y="183.7">STAT1</text>
<text x="150.4" y="183.7">PH</text>
<text x="150.4" y="180.2">HIDRV</text>
<text x="151.9" y="185.5">13</text>
<text x="151.9" y="181.9">14</text>
<text x="119.8" y="189">5</text>
<text x="121.2" y="187.2">TS</text>
<text x="121.2" y="190.7">STAT2</text>
<text x="150.4" y="190.7">REGN</text>
<text x="150.4" y="187.2">LODRV</text>
<text x="151.9" y="189">12</text>
<text x="119.8" y="192.5">6</text>
<text x="119.8" y="196">7</text>
<text x="121.2" y="194.3">VREF</text>
<text x="121.2" y="197.8">TERM_EN</text>
<text x="150.4" y="197.8">SRP</text>
<text x="151.9" y="196">10</text>
<text x="119.8" y="199.6">8</text>
<text x="121.2" y="201.3">VFB</text>
<text x="150.4" y="201.3">SRN</text>
<text x="151.9" y="199.6">9</text>
</g>
<g font-size="3.2">
<text x="114.3" y="37.5" transform="rotate(-90 114.3 37.5)">1</text>
<text x="116.1" y="38.9" transform="rotate(-90 116.1 38.9)">GND</text>
<text x="352.4" y="159.3" transform="rotate(-90 352.4 159.3)">6</text>
<text x="356" y="159.3" transform="rotate(-90 356 159.3)">5</text>
<text x="359.5" y="159.3" transform="rotate(-90 359.5 159.3)">4</text>
<text x="363" y="159.3" transform="rotate(-90 363 159.3)">3</text>
<text x="366.5" y="159.3" transform="rotate(-90 366.5 159.3)">2</text>
<text x="370.1" y="159.3" transform="rotate(-90 370.1 159.3)">1</text>
<text x="150.4" y="173.1">EP</text>
<text x="151.9" y="171.3">17</text>
<text x="352.4" y="177" transform="rotate(-90 352.4 177)">7</text>
<text x="356" y="177" transform="rotate(-90 356 177)">8</text>
<text x="359.5" y="177" transform="rotate(-90 359.5 177)">9</text>
<text x="363" y="177" transform="rotate(-90 363 177)">10</text>
<text x="366.5" y="177" transform="rotate(-90 366.5 177)">11</text>
<text x="370.1" y="177" transform="rotate(-90 370.1 177)">12</text>
<text x="150.4" y="194.3">GND</text>
<text x="151.9" y="192.5">11</text>
</g>
<g font-size="3.2" fill="#f00">
<text x="119.8" y="174.9">1</text>
<text x="121.2" y="176.6">VCC</text>
</g>
<g font-size="2.8" fill="#840000">
<text x="290.2" y="187.6" transform="rotate(-90 290.2 187.6)">2</text>
<text x="290.2" y="194.6" transform="rotate(-90 290.2 194.6)">1</text>
<text x="53.8" y="215.8" transform="rotate(-90 53.8 215.8)">1</text>
<text x="53.8" y="222.8" transform="rotate(-90 53.8 222.8)">2</text>
</g>
</svg>
